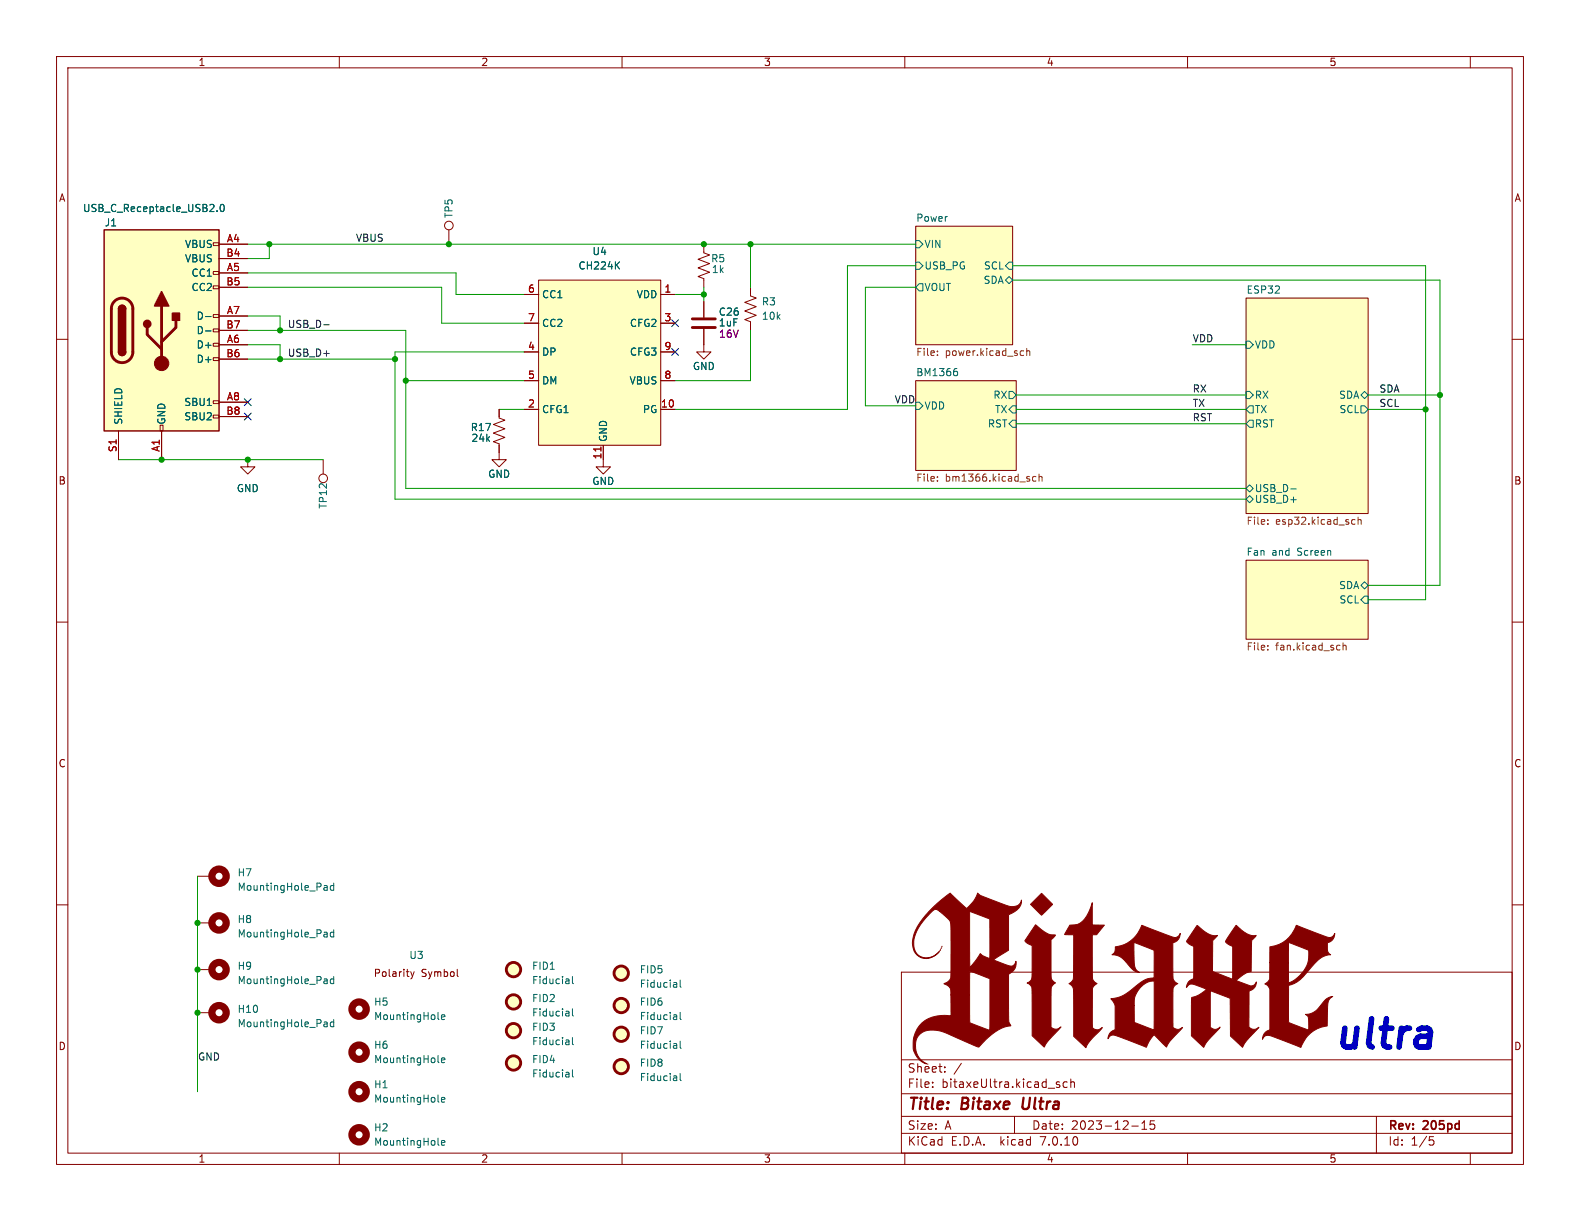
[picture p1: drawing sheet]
<svg xmlns="http://www.w3.org/2000/svg" width="279mm" height="216mm" viewBox="0 0 279 216" stroke-linecap="round" stroke-linejoin="round" font-family="sans-serif">
<g fill="none" stroke="#840000" stroke-width=".18">
<path d="M10 10h259.4v195.9h-259.4zM12 12h255.4v191.9h-255.4zM60 10v2M110 10v2M160 10v2M210 10v2M260 10v2M10 60h2M37.7 58.2h1v.5h-1zM37.7 55.6h1v.5h-1zM37.7 50.5h1v.6h-1zM37.7 48h1v.5h-1z"/>
<path d="M37.7 42.9h1v.5h-1zM38.7 43.2h5.1M38.7 48.3h5.1M38.7 55.9h5.1M38.7 45.7h5.1M38.7 50.8h5.1M38.7 58.4h5.1M79.4 40.6v2.6M92.7 52.1h2.5M92.7 57.2h2.5M95.2 49.5h21.6v29.2h-21.6zM116.8 52.1h2.6"/>
<path d="M116.8 57.2h2.6M124.5 43.2v1.5l1 .4-2.1 .7 2.1 .8-2.1 .8 2.1 .7-2.1 .8 1.1 .4v1.5M124.5 58.2v4h1.2l-1.2 1.3-1.3-1.3h1.3M124.5 53.3v2.8M132.7 50.8v1.5l1 .4-2 .8 2 .7-2 .8 2 .8-2 .7 1 .4v1.5M161.9 40h17.2v21h-17.2zM220.3 52.7h21.6v38.1h-21.6zM267.4 60h2M21 76.2v5.1M28.3 75.2h.5v1h-.5zM28.6 76.2v5.1M37.7 73.4h1v.5h-1z"/>
<path d="M37.7 70.9h1v.5h-1zM37.7 63.2h1v.6h-1zM37.7 60.7h1v.5h-1zM38.7 61h5.1M38.7 71.1h5.1M38.7 63.5h5.1M38.7 73.7h5.1M88.3 72.4v1.5l1 .4-2.1 .8 2.1 .7-2.1 .8 2.1 .7-2.1 .8 1.1 .4v2.8h1.2l-1.2 1.3-1.3-1.3h1.3M92.7 72.4h2.5M92.7 62.2h2.5M92.7 67.3h2.5M106.7 78.7v3.9h1.2l-1.2 1.2-1.3-1.2h1.3"/>
<path d="M116.8 72.4h2.6M116.8 62.2h2.6M116.8 67.3h2.6M161.9 67.3h17.8v15.9h-17.8zM43.8 81.3v1.3h1.3l-1.3 1.2-1.3-1.2h1.3M57.1 81.3v2.5M220.3 99.1h21.6v13.9h-21.6zM10 110h2M267.4 110h2M10 160h2M34.9 154.9h2.6M267.4 160h2"/>
<path d="M34.9 179.1h2.6M34.9 163.2h2.6M34.9 171.5h2.6M72.6 171.8l.3 .9M72.9 172.7l-.3 .4M73.2 171.8l-.3 .9M80.9 172.5l.1 .2M159.4 171.9h108v32h-108zM159.4 197.4h108M159.4 193.4h108M159.4 187.4h108M164.9 192.1v.2"/>
<path d="M164.9 191.4v.1M167.1 189.4v.2M167.1 188.7v.1M170 188l-1.3 1.9M179.4 197.4v3M186.9 191.7l.3 .1 .2 .2v.2l-.5 .1M186.9 191.4h.5M188.7 191.4l-.4-.1-.3 .3v.4l.1 .2h.6M189.4 191.4l.2-.1 .3 .1 .1 .9M189.4 190.8v1.5M200.1 199.1h1.2M201.9 199.7h.9"/>
<path d="M201.9 198.6l.5-.4v1.5M204.1 198.2h-.7v.7l.2-.1h.5l.1 .2-.1 .5-.2 .2-.5-.2M243.4 197.4v6.5M60 203.9v2M110 203.9v2M159.4 200.4h108M160 203.9v2M210 203.9v2M252.9 201.6h.4l.3 .2-.2 .6-.5 .1M260 203.9v2"/>
<circle cx="79.4" cy="39.9" r=".76"/>
<circle cx="57.1" cy="84.6" r=".76"/>
</g>
<path d="M181 194.1l-.2 1.6 .3 .4" fill="none" stroke="#840000" stroke-width=".4"/>
<g fill="#ffffc2" stroke="#ffffc2" stroke-width=".18">
<path d="M220.3 52.7h21.6v38.1h-21.6z"/>
<path d="M161.9 40h17.2v21h-17.2z"/>
<path d="M161.9 67.3h17.8v15.9h-17.8z"/>
<path d="M220.3 99.1h21.6v13.9h-21.6z"/>
<path d="M18.4 40.6h20.3v35.6h-20.3z"/>
<path d="M95.2 49.5h21.6v29.2h-21.6z"/>
<circle cx="90.8" cy="177.2" r="1.27"/>
<circle cx="90.8" cy="188" r="1.27"/>
<circle cx="90.8" cy="171.4" r="1.27"/>
<circle cx="90.8" cy="182.2" r="1.27"/>
<circle cx="109.9" cy="188.6" r="1.27"/>
<circle cx="109.9" cy="172.1" r="1.27"/>
<circle cx="109.9" cy="182.9" r="1.27"/>
<circle cx="109.9" cy="177.8" r="1.27"/>
</g>
<g fill="none" stroke="#006464" stroke-width=".18">
<path d="M38.4 37.3v.1M39 36.3l.2-.2a.68 .68 0 0 1 .5 .7 .68 .68 0 0 1-.5 .6l-.2-.1-.1-.4zM36.3 56h1M36.3 58.5h1M109 46.8l.6 .8M109.6 46.3l-.8 .7M161.9 42.5h.7l.6 .7-.6 .6h-.7zM161.9 46.4h.7l.6 .6-.6 .6h-.7zM162.6 50.2h.6v1.2h-.6l-.7-.6zM177.8 47l.6-.6h.7v1.2h-.7zM177.8 49.5l.6-.6 .7 .6-.7 .7zM161.9 71.1h.7l.6 .7-.6 .6h-.7z"/>
<path d="M168.9 65.6h.2l.2 .3v.4l-.4 .1M169 65.2h.2M178.4 69.2h.7l.6 .7-.6 .6h-.7zM179.1 71.8h.6v1.2h-.6l-.7-.6zM179.1 74.3h.6v1.3h-.6l-.7-.7zM220.3 69.2h.7l.6 .7-.6 .6h-.7zM220.3 60.3h.7l.6 .7-.6 .6h-.7zM221 71.8h.6v1.2h-.6l-.7-.6zM221 74.3h.6v1.3h-.6l-.7-.7zM240.7 71.8h.6l.6 .6-.6 .6h-.6zM241.3 69.2l.6 .7-.6 .6-.6-.6zM220.3 88.3l.7-.7 .6 .7-.6 .6z"/>
<path d="M220.3 86.4l.7-.7 .6 .7-.6 .6zM228.3 86.5h.9M240.7 103.5l.6-.6 .6 .6-.6 .6zM241.3 105.4h.6v1.3h-.6l-.6-.7zM57.4 156.6h.4l.1 .8M57.9 157.4h-.5M57.9 156.9h-.5M59 156.2v1.2M59 156.6h-.3l-.3 .2 .1 .6h.5M57.4 164.8l.4 .1 .1 .8M57.4 173.1h.4l.1 .8M57.9 165.6l-.5 .1"/>
<path d="M57.9 165.1l-.5 .1M57.9 173.9h-.5M57.9 173.4l-.5 .1M59 164.4v1.3M59 172.7v1.2M59 164.9l-.3-.1-.3 .3 .1 .5h.5M59 173.1h-.3l-.3 .2 .1 .6h.5M78.1 179.9l.6-.2-.1-.2-.4-.1-.1 .2v.6h.5M100.6 173.1v.8M100.6 178.9v.7M100.6 179.6h-.1M100.6 179.1l-.1 .1"/>
<path d="M100.6 173.9h-.1M100.6 173.4l-.1 .1M101.2 178.4v1.1l.2 .1M101.2 172.7v1.1l.2 .1M119.6 173.8l.1 .8M119.6 179.5l.1 .8M119.7 174.5l-.1 .1M119.7 174l-.1 .1M119.7 179.7l-.1 .1M120.3 173.3v1.1l.2 .2M120.3 179v1.1l.2 .2M57.4 180.7l.4 .1 .1 .8"/>
<path d="M57.9 181.5l-.5 .1M57.9 181l-.5 .1M59 180.8l-.3-.1-.3 .2 .1 .6h.5M59 180.3v1.3M77.5 187.7l.1 .2M77.5 194.7l.1 .2M77.5 180.1l.1 .2M78.1 187.5l.6-.1-.1-.3h-.4l-.1 .1v.6h.5M78.1 194.5l.6-.2-.1-.2-.4-.1-.1 .2v.6h.5M100.6 183.9v.8M100.6 189.7v.7M100.6 190.4h-.1"/>
<path d="M100.6 189.9l-.1 .1M100.6 184.7h-.1M100.6 184.2h-.1M101.2 183.5v1l.2 .2M101.2 189.2v1.1l.2 .1M119.6 184.6l.1 .8M119.6 190.3l.1 .8M119.7 191l-.1 .1M119.7 190.5l-.1 .1M119.7 185.3l-.1 .1M119.7 184.8l-.1 .1M119.7 180.2l-.1 .1"/>
<path d="M120.3 189.8v1.1l.2 .2M120.3 184.1v1.1l.2 .2M77.5 202.3l.1 .2M78.1 202.1l.6-.1-.1-.3h-.4l-.1 .1v.6h.5"/>
</g>
<g fill="none" stroke="#725600" stroke-width=".18">
<path d="M165.8 62.7v.2M165.8 62.1v.1M180.7 62l.3 .1M181 62.8l-.3 .1M181.6 62.1l.1-.1 .3 .1 .1 .8M181.6 61.6v1.3M165.8 84.3v.1M165.8 85v.1M183.2 84.3l-.4-.1-.2 .3 .1 .5h.5M183.7 84.4l.2-.2 .3 .1 .1 .8M183.7 83.8v1.3M224.2 92.6v.1"/>
<path d="M224.2 91.9v.1M239.1 92.7h.5M239.1 91.9h.5M240.2 92l.1-.1h.3l.1 .8M240.2 91.4v1.3M224.2 114.2v.1M224.2 114.8v.1M236.8 114.1l.2 .1M237 114.9h-.2M237.5 113.7v1.2M237.5 114.2l.2-.1 .3 .1v.7"/>
</g>
<g fill="none" stroke="#840000" stroke-width="1.3">
<circle cx="38.7" cy="154.9" r="1.27"/>
<circle cx="38.7" cy="171.4" r="1.27"/>
<circle cx="38.7" cy="163.2" r="1.27"/>
<circle cx="38.7" cy="179.1" r="1.27"/>
<circle cx="63.5" cy="178.4" r="1.27"/>
<circle cx="63.5" cy="193" r="1.27"/>
<circle cx="63.5" cy="186.1" r="1.27"/>
<circle cx="63.5" cy="200.7" r="1.27"/>
</g>
<g fill="#840000" stroke="#840000" stroke-width=".18">
<path d="M166.3 168l-.1 .1z"/>
<path d="M182.2 159.9l2-1.9 1.9 1.9-1.9 1.9z"/>
<path d="M189.2 163.6a2.84 2.84 0 0 0 3-1.6l1-2.4v4h2.1l-1.4 1.7h-.7v7.1a1.32 1.32 0 0 0 .8 1.5l-.5 .4-.3 .4v6.9a.61 .61 0 0 0 .8 .5l.4-.1 .5-.3-.8 1a7.8 7.8 0 0 0-2.1 2.6l-2.1-2v-6.8a2.88 2.88 0 0 0-.4-2.2l-.5-.4a1.42 1.42 0 0 0 .8-1.7l.1-6.9-1.6-.1z"/>
<path d="M183.1 163.5l.3 .3a4.2 4.2 0 0 0 2.8 1.5l.4 .1-.7 .7v6.7a1.17 1.17 0 0 0 .7 1 1.48 1.48 0 0 0-.7 1.8v6a1.18 1.18 0 0 0 1.7 0 15.2 15.2 0 0 0-2.9 3.5l-2.2-2v-7.8a1.21 1.21 0 0 0-.9-1.5l.7-.4 .2-.5v-5.7l-.8-.4-.5-.4z"/>
<path d="M224.6 167.4a6.2 6.2 0 0 0 4.7-3.8l4.8 1.9a1.24 1.24 0 0 0 1.9-.5 1.61 1.61 0 0 1-1.3 1.7v.7a1.25 1.25 0 0 0 .6 1.4 4 4 0 0 0-3.1 1.8l-.9 1.1a6.7 6.7 0 0 1-3.4 2.5v5.5a1.27 1.27 0 0 0 .1 1.1l3.4 1.3v-1.1a1.68 1.68 0 0 0-.4-1.5l-.2-.1a3.6 3.6 0 0 0 3.1-2 2.39 2.39 0 0 1 1.8-1.2 1.92 1.92 0 0 0-.9 2.2l-.1 3a5.7 5.7 0 0 0-4.7 3.8l-4.4-1.7a2.21 2.21 0 0 0-2-.2l-.4 .5a1.64 1.64 0 0 1 1.4-1.7v-7.2l-.4-.6-.5-.3 .5-.4 .3-.5v-2.9h3.3l.1 3.6a4.5 4.5 0 0 0 2.7-2.3 4.7 4.7 0 0 0 .7-3.5l-3.4-1.4-.1 3.6h-3.3z"/>
<path d="M197.2 167.4a5.7 5.7 0 0 0 4.7-3.8l4.8 1.9a1.27 1.27 0 0 0 2-.5 1.61 1.61 0 0 1-1.3 1.7v5a2.04 2.04 0 0 0 .5 2l.4 .2a1.48 1.48 0 0 0-.9 1.8v6a1.18 1.18 0 0 0 1.7 0v.1a12.7 12.7 0 0 0-2.8 3.3l-2.2-2.2-.9 1.3-.5 1-5.1-2a1.15 1.15 0 0 0-1.7 .5 1.7 1.7 0 0 1 1.3-1.6v-4.3h3.4v3l3.5 1.3v-8.6a3.9 3.9 0 0 0-3.5 4.3h-3.4l-.8-1.2a6.3 6.3 0 0 0 4.1-2 4.8 4.8 0 0 1 3.6-1.7v-4.6a.31 .31 0 0 0-.3-.4l-3.3-1.2a16 16 0 0 0 .3 4.6l.7 .7a2.7 2.7 0 0 1-2-1.4 3.2 3.2 0 0 0-2.9-1.8 1.23 1.23 0 0 0 .6-1.4z"/>
<path d="M211.7 163.6v.1a5.3 5.3 0 0 0 3.3 1.7h.3l-.9 .9v5.5l3.6 1.4v-5.9a1.51 1.51 0 0 1-1.3-.9l1.9-2.8 .1 .1a4 4 0 0 0 3.4 1.7l-.8 1v5.4a5.4 5.4 0 0 0-2.7 1.6l1.3 .5a2.19 2.19 0 0 0 1.9 .3l.4-.6a1.59 1.59 0 0 1-1.3 1.6v6.4a1.17 1.17 0 0 0 1.7 0l-1.3 1.5a6.4 6.4 0 0 0-1.6 2.1l-2.1-2-.1-6.7-3.4-1.3-.1 6.4a1.16 1.16 0 0 0 1.8 0l-.1 .1a14.3 14.3 0 0 0-2.8 3.5l-2.2-2v-6.3a.41 .41 0 0 1 0-.5 .41 .41 0 0 1 .5-.1l1.1-.6a1.58 1.58 0 0 0 1-.8l-1.2-.5a2.63 2.63 0 0 0-1.8-.3l-.5 .4a1.74 1.74 0 0 1 1.3-1.5v-5.7a1.86 1.86 0 0 1-1.3-.9z"/>
<path d="M165 160.5l3-2.6 2.9 2.7a5.8 5.8 0 0 0 2-2.7l.5 .5 5 1.8a1.7 1.7 0 0 0 2.2-1 2.47 2.47 0 0 1-1.7 2.3l-.6 .3v6.2l-2.6 1.7 1.4 .6a2.64 2.64 0 0 0 2.1 .4l.5-.7a2.04 2.04 0 0 1-1.4 2.3l.1 6.3a4.1 4.1 0 0 0 .2 2.5l.2 .3h-.2a9.2 9.2 0 0 0-5.4 3.6 .32 .32 0 0 1-.5 0l-4.5-1.9a5.8 5.8 0 0 0-5.1-.5 3.2 3.2 0 0 0-.6 4.4l.7 .7 .6 .4a3.6 3.6 0 0 1-2.3-4.4 5.2 5.2 0 0 1 6.1-4.1h.6v-3.7h3.3v4.7a.31 .31 0 0 0 .3 .4l3.2 1.2 .1-9.1-3.6-1.4v4.2h-3.3a1.56 1.56 0 0 0-1.3-2 1.53 1.53 0 0 0 1.3-1.8l-.1-8.9-.3-.6-1.6-1.4h5.3v9.8l.9-1 1-1.4 .5 .4 1.1 .5v-7l-3.5-1.3h-5.3a.88 .88 0 0 0-1.6 .1 9.1 9.1 0 0 0-3 4.9 2.42 2.42 0 0 0 .8 2.6 2.42 2.42 0 0 0 2.7 .2l1-.8a2.54 2.54 0 0 1-2.6 1.3 2.54 2.54 0 0 1-2.1-2.1 6.1 6.1 0 0 1 1.7-4.8z"/>
<circle cx="28.6" cy="64.3" r="1.27"/>
</g>
<g fill="none" stroke="#840000" stroke-width=".51">
<path d="M20.2 53.3a1.91 1.91 0 0 1 2.1-.4 1.91 1.91 0 0 1 1.2 1.7v7.6a1.91 1.91 0 0 1-1.9 1.9 1.91 1.91 0 0 1-1.9-1.9v-7.8l.2-.6zM26 57.9v1.3l2.6 2.5M28.6 54.1v10.2M31.1 56.6v1.3l-2.5 2.6M122.4 57.9h4.1M122.4 56.4h4.1"/>
<circle cx="90.8" cy="171.4" r="1.27"/>
<circle cx="90.8" cy="177.2" r="1.27"/>
<circle cx="109.9" cy="177.8" r="1.27"/>
<circle cx="109.9" cy="172.1" r="1.27"/>
<circle cx="90.8" cy="188" r="1.27"/>
<circle cx="90.8" cy="182.2" r="1.27"/>
<circle cx="109.9" cy="182.9" r="1.27"/>
<circle cx="109.9" cy="188.6" r="1.27"/>
</g>
<path d="M18.4 40.6h20.3v35.6h-20.3zM21 54.6a.64 .64 0 0 1 .6-.6 .64 .64 0 0 1 .6 .6M21 62.2a.64 .64 0 0 0 .6 .7 .64 .64 0 0 0 .6-.7" fill="none" stroke="#840000" stroke-width=".25"/>
<g fill="#840000" stroke="#840000" stroke-width=".25">
<path d="M21 62.2h1.2a.64 .64 0 0 1-.6 .7 .64 .64 0 0 1-.6-.7z"/>
<path d="M21 54.6h1.2v7.6h-1.2z"/>
<path d="M21.1 54.2a.64 .64 0 0 1 .7-.2 .64 .64 0 0 1 .4 .6h-1.2z"/>
<path d="M28.6 51.6l1.2 2.5h-2.5z"/>
<path d="M30.5 55.4h1.2v1.2h-1.2z"/>
<circle cx="26" cy="57.3" r=".63"/>
</g>
<path d="M106.3 79v.8" fill="none" stroke="#a90000" stroke-width=".18"/>
<path d="M57.3 57.4h.9" fill="none" stroke="#0f0f0f" stroke-width=".18"/>
<g fill="none" stroke="#009600" stroke-width=".18">
<path d="M43.8 55.9h5.7v2.5M43.8 58.4h28v28h148.5M43.8 43.2h118.1M43.8 48.3h36.8v3.8h12.1M43.8 50.8h34.3v6.4h14.6M47.6 43.2v2.5h-3.8M119.4 52.1h5.1M124.5 50.8v2.5M132.7 58.4v8.9h-13.3M132.7 43.2v7.6M161.9 47h-12v25.4h-30.5M161.9 50.8h-8.9v21h8.9"/>
<path d="M179.1 49.5h75.5v54h-12.7M179.1 47h73v59h-10.2M43.8 61h5.7v2.5M43.8 63.5h26M71.8 67.3h20.9M88.3 72.4h4.4M92.7 62.2h-22.9v26.1h150.5M179.7 72.4h40.6M179.7 69.9h40.6M179.7 74.9h40.6M210.8 61h9.5M241.9 72.4h10.2"/>
<path d="M241.9 69.9h12.7M21 81.3h36.1M34.9 154.9v38.1"/>
</g>
<path d="M118.8 56.5l1.2 1.3M120 56.5l-1.2 1.3M43.2 70.5l1.2 1.2M43.2 73.1l1.2 1.2M44.4 70.5l-1.2 1.2M44.4 73.1l-1.2 1.2M118.8 61.6l1.2 1.2M120 61.6l-1.2 1.2" fill="none" stroke="#000084" stroke-width=".18"/>
<g fill="#009600" stroke="#009600" stroke-width=".18">
<circle cx="49.5" cy="63.5" r=".46"/>
<circle cx="49.5" cy="58.4" r=".46"/>
<circle cx="69.8" cy="63.5" r=".46"/>
<circle cx="79.4" cy="43.2" r=".46"/>
<circle cx="47.6" cy="43.2" r=".46"/>
<circle cx="28.6" cy="81.3" r=".46"/>
<circle cx="43.8" cy="81.3" r=".46"/>
<circle cx="34.9" cy="163.2" r=".46"/>
<circle cx="34.9" cy="171.5" r=".46"/>
<circle cx="34.9" cy="179.1" r=".46"/>
<circle cx="254.6" cy="69.9" r=".46"/>
<circle cx="252.1" cy="72.4" r=".46"/>
<circle cx="132.7" cy="43.2" r=".46"/>
<circle cx="124.5" cy="52.1" r=".46"/>
<circle cx="71.8" cy="67.3" r=".46"/>
<circle cx="124.5" cy="43.2" r=".46"/>
</g>
<text font-size="7" fill="#0000c2" x="235.6" y="185.8">ultra</text>
<g font-size="2.8" fill="#840000">
<text x="160.4" y="196.8">Title:</text>
<text x="170.1" y="196.8">Bitaxe</text>
<text x="181.6" y="196.8">Ultra</text>
</g>
<g font-size="2.1" fill="#840000">
<text x="160.4" y="189.9">Sheet:</text>
<text x="160.4" y="192.6">File:</text>
<text x="166.5" y="192.6">bitaxeUltra.kicad_sch</text>
<text x="160.4" y="202.8">KiCad</text>
<text x="160.4" y="200">Size:</text>
<text x="167.1" y="200">A</text>
<text x="168.1" y="202.8">E.D.A.</text>
<text x="177" y="202.8">kicad</text>
<text x="182.4" y="200">Date:</text>
<text x="184.2" y="202.8">7.0.10</text>
<text x="189.4" y="200">2023-12-15</text>
<text x="245.4" y="200.2">Rev:</text>
<text x="245.4" y="202.8">Id:</text>
<text x="249.5" y="202.8">1/5</text>
<text x="251.8" y="200.2">205pd</text>
</g>
<g font-size="1.8" fill="#840000">
<text x="35" y="11.9">1</text>
<text x="85" y="11.9">2</text>
<text x="135" y="11.9">3</text>
<text x="185" y="11.9">4</text>
<text x="235" y="11.9">5</text>
<text x="10.3" y="35.9">A</text>
<text x="267.7" y="35.9">A</text>
<text x="10.3" y="85.9">B</text>
<text x="267.7" y="85.9">B</text>
<text x="10.3" y="135.9">C</text>
<text x="267.7" y="135.9">C</text>
<text x="66" y="173">Polarity</text>
<text x="74.5" y="173">Symbol</text>
<text x="10.3" y="185.9">D</text>
<text x="267.7" y="185.9">D</text>
<text x="35" y="205.8">1</text>
<text x="85" y="205.8">2</text>
<text x="135" y="205.8">3</text>
<text x="185" y="205.8">4</text>
<text x="235" y="205.8">5</text>
</g>
<g font-size="1.8" fill="#006464">
<text x="14.6" y="37.7">USB_C_Receptacle_USB2.0</text>
<text x="18.4" y="40.2">J1</text>
<text x="80.2" y="38.7" transform="rotate(-90 80.2 38.7)">TP5</text>
<text x="161.9" y="39.3">Power</text>
<text x="32.6" y="44">VBUS</text>
<text x="32.6" y="46.6">VBUS</text>
<text x="102.2" y="47.9">CH224K</text>
<text x="104.7" y="45.3">U4</text>
<text x="125.7" y="46.6">R5</text>
<text x="163.4" y="44">VIN</text>
<text x="163.4" y="47.9">USB_PG</text>
<text x="173.9" y="47.9">SCL</text>
<text x="33.8" y="49.1">CC1</text>
<text x="33.8" y="51.7">CC2</text>
<text x="95.8" y="52.9">CC1</text>
<text x="112.5" y="52.9">VDD</text>
<text x="125.8" y="48.5">1k</text>
<text x="163.4" y="51.7">VOUT</text>
<text x="173.8" y="50.4">SDA</text>
<text x="220.3" y="52">ESP32</text>
<text x="34.7" y="56.7">D-</text>
<text x="34.7" y="59.3">D-</text>
<text x="95.8" y="58">CC2</text>
<text x="111.3" y="58">CFG2</text>
<text x="127" y="56">C26</text>
<text x="134.6" y="54.2">R3</text>
<text x="134.6" y="56.7">10k</text>
<text x="34.7" y="61.8">D+</text>
<text x="34.7" y="64.4">D+</text>
<text x="95.8" y="63.1">DP</text>
<text x="111.3" y="63.1">CFG3</text>
<text x="122.4" y="65.6">GND</text>
<text x="221.8" y="61.8">VDD</text>
<text x="32.5" y="72">SBU1</text>
<text x="95.8" y="68.2">DM</text>
<text x="111.2" y="68.2">VBUS</text>
<text x="161.9" y="66.6">BM1366</text>
<text x="175.6" y="70.7">RX</text>
<text x="221.8" y="70.7">RX</text>
<text x="236.7" y="70.7">SDA</text>
<text x="21.8" y="75.2" transform="rotate(-90 21.8 75.2)">SHIELD</text>
<text x="29.4" y="75.2" transform="rotate(-90 29.4 75.2)">GND</text>
<text x="32.5" y="74.5">SBU2</text>
<text x="83.1" y="76.4">R17</text>
<text x="95.8" y="73.3">CFG1</text>
<text x="113.6" y="73.3">PG</text>
<text x="163.4" y="72.6">VDD</text>
<text x="174.6" y="75.8">RST</text>
<text x="175.9" y="73.3">TX</text>
<text x="221.8" y="73.3">TX</text>
<text x="221.8" y="75.8">RST</text>
<text x="236.8" y="73.3">SCL</text>
<text x="83.3" y="78.3">24k</text>
<text x="107.5" y="78.2" transform="rotate(-90 107.5 78.2)">GND</text>
<text x="41.8" y="87.2">GND</text>
<text x="86.2" y="84.7">GND</text>
<text x="104.6" y="86">GND</text>
<text x="221.8" y="89.1">USB_D+</text>
<text x="221.8" y="87.2">USB_D-</text>
<text x="58" y="90.1" transform="rotate(-90 58 90.1)">TP12</text>
<text x="220.3" y="98.3">Fan</text>
<text x="224.9" y="98.3">and</text>
<text x="229.5" y="98.3">Screen</text>
<text x="236.7" y="104.4">SDA</text>
<text x="236.8" y="106.9">SCL</text>
<text x="41.9" y="155.2">H7</text>
<text x="41.9" y="157.7">MountingHole_Pad</text>
<text x="41.9" y="163.4">H8</text>
<text x="41.9" y="166">MountingHole_Pad</text>
<text x="41.9" y="171.7">H9</text>
<text x="72.3" y="169.8">U3</text>
<text x="94" y="171.7">FID1</text>
<text x="113" y="172.3">FID5</text>
<text x="41.9" y="179.3">H10</text>
<text x="41.9" y="174.2">MountingHole_Pad</text>
<text x="66" y="178">H5</text>
<text x="94" y="177.4">FID2</text>
<text x="94" y="179.9">Fiducial</text>
<text x="94" y="174.2">Fiducial</text>
<text x="113" y="178">FID6</text>
<text x="113" y="174.9">Fiducial</text>
<text x="41.9" y="181.8">MountingHole_Pad</text>
<text x="66" y="185.6">H6</text>
<text x="66" y="180.6">MountingHole</text>
<text x="94" y="182.5">FID3</text>
<text x="94" y="185">Fiducial</text>
<text x="113" y="183.1">FID7</text>
<text x="113" y="185.6">Fiducial</text>
<text x="113" y="180.6">Fiducial</text>
<text x="66" y="188.2">MountingHole</text>
<text x="94" y="188.2">FID4</text>
<text x="94" y="190.7">Fiducial</text>
<text x="113" y="188.8">FID8</text>
<text x="113" y="191.4">Fiducial</text>
<text x="66" y="192.6">H1</text>
<text x="66" y="195.2">MountingHole</text>
<text x="66" y="200.3">H2</text>
<text x="66" y="202.8">MountingHole</text>
</g>
<g font-size="1.8" fill="#a90000">
<text x="39.9" y="45.5">B4</text>
<text x="40" y="42.9">A4</text>
<text x="39.9" y="50.5">B5</text>
<text x="40" y="48">A5</text>
<text x="93.3" y="51.8">6</text>
<text x="117.4" y="51.8">1</text>
<text x="39.9" y="58.2">B7</text>
<text x="40" y="55.6">A7</text>
<text x="93.3" y="56.9">7</text>
<text x="117.4" y="56.9">3</text>
<text x="39.9" y="63.2">B6</text>
<text x="40" y="60.7">A6</text>
<text x="93.3" y="62">4</text>
<text x="117.4" y="62">9</text>
<text x="40" y="70.9">A8</text>
<text x="93.3" y="67.1">5</text>
<text x="117.4" y="67.1">8</text>
<text x="39.9" y="73.4">B8</text>
<text x="93.3" y="72.1">2</text>
<text x="116.8" y="72.1">10</text>
<text x="20.7" y="80.1" transform="rotate(-90 20.7 80.1)">S1</text>
<text x="28.3" y="80" transform="rotate(-90 28.3 80)">A1</text>
<text x="106.4" y="81.3" transform="rotate(-90 106.4 81.3)">11</text>
</g>
<g font-size="1.8" fill="#0f0f0f">
<text x="62.8" y="42.8">VBUS</text>
<text x="50.8" y="58.1">USB_D-</text>
<text x="50.8" y="63.2">USB_D+</text>
<text x="210.8" y="60.6">VDD</text>
<text x="158.1" y="71.4">VDD</text>
<text x="210.8" y="69.5">RX</text>
<text x="243.8" y="69.5">SDA</text>
<text x="210.8" y="72">TX</text>
<text x="210.8" y="74.6">RST</text>
<text x="243.8" y="72">SCL</text>
<text x="34.9" y="187.6">GND</text>
</g>
<g font-size="1.8" fill="#840084">
<text x="127" y="57.9">1uF</text>
<text x="127" y="59.9">16V</text>
</g>
<g font-size="1.8" fill="#725600">
<text x="161.9" y="63.3">File:</text>
<text x="167.1" y="63.3">power.kicad_sch</text>
<text x="161.9" y="85.5">File:</text>
<text x="167.1" y="85.5">bm1366.kicad_sch</text>
<text x="220.3" y="93.1">File:</text>
<text x="225.6" y="93.1">esp32.kicad_sch</text>
<text x="220.3" y="115.3">File:</text>
<text x="225.6" y="115.3">fan.kicad_sch</text>
</g>
</svg>
